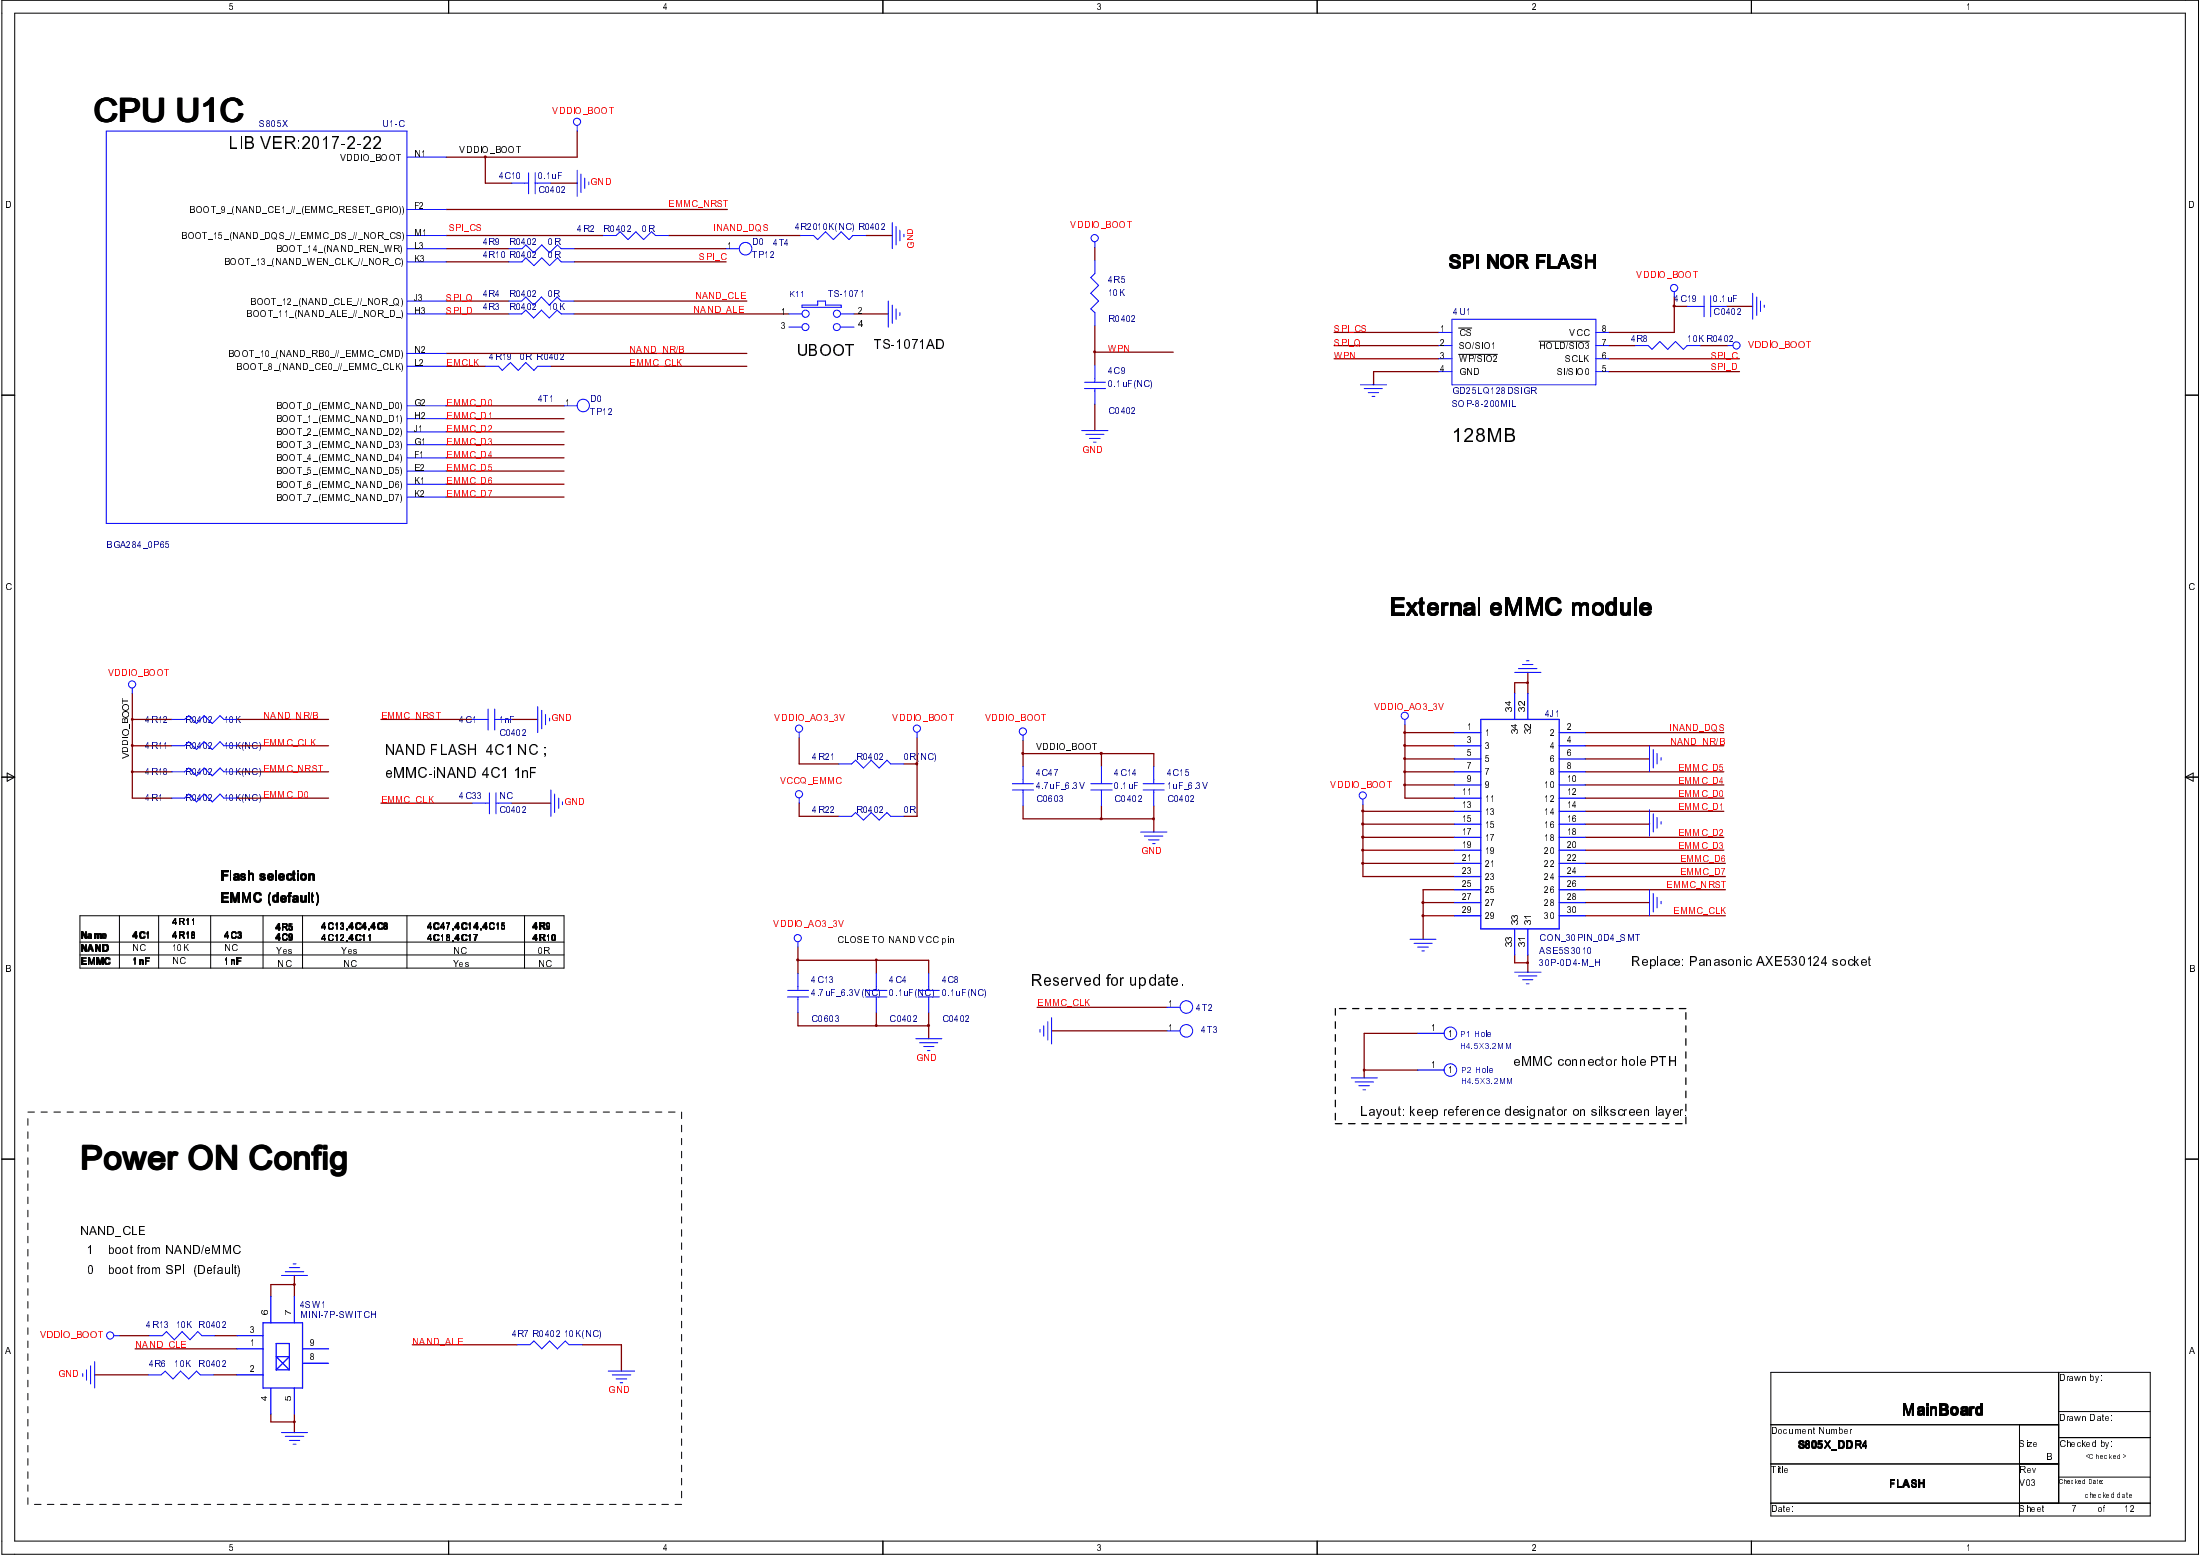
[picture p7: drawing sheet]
<svg xmlns="http://www.w3.org/2000/svg" width="297mm" height="210mm" viewBox="0 0 297 210" stroke-linecap="round" stroke-linejoin="round" font-family="sans-serif">
<g fill="none" stroke="#800000" stroke-width=".17">
<path d="M77.9 17.7v3.5h-17.7M60.2 33.6h8.5M60.2 35.3h8.5M60.2 28.3h38M60.2 31.8h21.2M65.5 21.2v3.5h3.6M74.4 24.7h3.5M77.6 33.6h20.4M77.6 35.3h20.4M90.3 31.8h17.8M116.9 31.8h3.6M147.8 33.4v1.7"/>
<path d="M60.2 56.5h16M60.2 58.3h16M60.2 49.4h5.3M60.2 47.7h40.6M60.2 54.8h16M60.2 40.6h8.5M60.2 42.4h8.5M74.4 49.4h26.4M77.5 40.6h23.3M77.5 42.4h29M115.3 42.4h4.6M147.8 44v5.3"/>
<path d="M147.8 54.6v3.5M147.8 47.5h10.6M180.1 48.4h14.2M180.1 44.9h14.2M180.1 46.7h14.2M194.3 50.2h-8.8v1.7M217.2 48.4h17.7M217.2 50.2h17.7M217.2 46.7h3.6M226.1 40.1v4.8h-8.9M226.1 41.4h1.7M229.6 46.7h3.7"/>
<path d="M233.1 41.4h3.5M60.2 60h16M60.2 67.1h16M60.2 63.6h16M60.2 65.4h16M60.2 61.8h16M17.9 93.6v14.1h5.3M17.9 97.1h5.3M32 97.1h12.4M51.4 97.1h12.4M69.1 97.1h3.5M107.9 99.6v3.5h5.3"/>
<path d="M123.8 99.6v10.6h-1.8M138.1 99.9v3.6M189.7 97.8v9.9h6.7M189.7 98.9h6.7M206.3 92.2h-1.8v1.4M206.3 90.8v2.8M214 98.9h18.7M17.9 100.7h5.3M17.9 104.2h5.3M32 100.7h12.4M32 107.7h12.4M32 104.2h12.4"/>
<path d="M51.4 108.4h12.4M69.1 108.4h5.3M107.9 108.4v1.8h5.3M122 103.1h1.8M138.1 101.7h17.7v1.8M138.1 108.8v1.7h17.7M148.7 101.7v1.8M148.7 108.8v1.7M155.8 108.8v3.5M184 109.5h12.4M184 108.6v9.7h12.4M184 111.3h12.4"/>
<path d="M184 113h12.4M184 114.8h12.4M184 116.5h12.4M189.7 100.7h6.7M189.7 104.2h6.7M189.7 102.4h6.7M189.7 106h6.7M214 100.7h18.7M214 107.7h18.7M214 104.2h18.7M214 102.4h8.7M214 106h18.7"/>
<path d="M214 109.5h18.7M214 113h18.7M214 114.8h18.7M214 116.5h19M214 118.3h19M222.7 111.1v.2h-8.7M107.7 129.6h17.7v1.8M107.7 127.8v3.6M107.7 136.7v1.8h17.7M118.3 129.6v1.8M118.3 136.7v1.8M125.4 136.7v3.5"/>
<path d="M140 136h17.6M142 139.1h15.6M191.4 139.5h-7.2v6M192.1 121.8h4.3M192.1 123.6h4.3M196.4 120.1h-4.3v6.7M204.5 128.9v1.1h1.8M206.3 128.9v2.3M214 120.1h19M214 121.8h8.7M214 123.6h19M184.2 144.4h.1"/>
<path d="M184.2 144.4h7.2M39.7 172.2v2.8M39.7 173.4h-3.1v1.6M12.8 185.6h7.2M16.1 180.3h4M18.2 182.1h13.8M28.8 185.6h3.2M29 180.3h3M36.6 190.9v1h3.1M39.7 190.9v2.5M55.7 181.5h14.1M78.6 181.5h5.3v3.6"/>
</g>
<path d="M147.7 47.4h.2v.2h-.2z" fill-rule="evenodd" fill="#800000"/>
<path d="M147.7 47.4h.2v.2h-.2z" fill="none" stroke="#800000" stroke-width=".14"/>
<path d="M118.2 129.5h.2v.2h-.2z" fill-rule="evenodd" fill="#800000"/>
<path d="M118.2 129.5h.2v.2h-.2z" fill="none" stroke="#800000" stroke-width=".14"/>
<path d="M107.6 129.5h.2l.1 .1-.2 .1h-.1z" fill-rule="evenodd" fill="#800000"/>
<path d="M107.6 129.5h.2l.1 .1-.2 .1h-.1z" fill="none" stroke="#800000" stroke-width=".14"/>
<path d="M17.8 104.1h.1v.2h-.1z" fill-rule="evenodd" fill="#800000"/>
<path d="M17.8 104.1h.1v.2h-.1z" fill="none" stroke="#800000" stroke-width=".14"/>
<path d="M17.8 100.5h.1v.2h-.1z" fill-rule="evenodd" fill="#800000"/>
<path d="M17.8 100.5h.1v.2h-.1z" fill="none" stroke="#800000" stroke-width=".14"/>
<path d="M17.8 97h.1v.2h-.1z" fill-rule="evenodd" fill="#800000"/>
<path d="M17.8 97h.1v.2h-.1z" fill="none" stroke="#800000" stroke-width=".14"/>
<path d="M65.4 21.1h.2l.1 .1-.2 .1h-.1z" fill-rule="evenodd" fill="#800000"/>
<path d="M65.4 21.1h.2l.1 .1-.2 .1h-.1z" fill="none" stroke="#800000" stroke-width=".14"/>
<path d="M138 101.6h.2v.1l-.1 .2-.1-.1z" fill-rule="evenodd" fill="#800000"/>
<path d="M138 101.6h.2v.1l-.1 .2-.1-.1z" fill="none" stroke="#800000" stroke-width=".14"/>
<path d="M148.6 101.6h.2v.2h-.2z" fill-rule="evenodd" fill="#800000"/>
<path d="M148.6 101.6h.2v.2h-.2z" fill="none" stroke="#800000" stroke-width=".14"/>
<path d="M123.7 103h.2v.1l-.1 .2-.1-.1z" fill-rule="evenodd" fill="#800000"/>
<path d="M123.7 103h.2v.1l-.1 .2-.1-.1z" fill="none" stroke="#800000" stroke-width=".14"/>
<path d="M125.3 138.3h.2v.1l-.2 .2v-.1z" fill-rule="evenodd" fill="#800000"/>
<path d="M125.3 138.3h.2v.1l-.2 .2v-.1z" fill="none" stroke="#800000" stroke-width=".14"/>
<path d="M118.2 138.3h.2v.2h-.2z" fill-rule="evenodd" fill="#800000"/>
<path d="M118.2 138.3h.2v.2h-.2z" fill="none" stroke="#800000" stroke-width=".14"/>
<path d="M155.6 110.4h.2v.2h-.2z" fill-rule="evenodd" fill="#800000"/>
<path d="M155.6 110.4h.2v.2h-.2z" fill="none" stroke="#800000" stroke-width=".14"/>
<path d="M148.6 110.4h.2v.1l-.1 .2-.1-.1z" fill-rule="evenodd" fill="#800000"/>
<path d="M148.6 110.4h.2v.1l-.1 .2-.1-.1z" fill="none" stroke="#800000" stroke-width=".14"/>
<path d="M189.6 98.8h.1v.2h-.1z" fill-rule="evenodd" fill="#800000"/>
<path d="M189.6 98.8h.1v.2h-.1z" fill="none" stroke="#800000" stroke-width=".14"/>
<path d="M189.6 100.5h.1v.2h-.1z" fill-rule="evenodd" fill="#800000"/>
<path d="M189.6 100.5h.1v.2h-.1z" fill="none" stroke="#800000" stroke-width=".14"/>
<path d="M189.6 102.3h.1v.2h-.1z" fill-rule="evenodd" fill="#800000"/>
<path d="M189.6 102.3h.1v.2h-.1z" fill="none" stroke="#800000" stroke-width=".14"/>
<path d="M189.6 104.1h.1v.2h-.1z" fill-rule="evenodd" fill="#800000"/>
<path d="M189.6 104.1h.1v.2h-.1z" fill="none" stroke="#800000" stroke-width=".14"/>
<path d="M189.6 105.9h.1v.1h-.1z" fill-rule="evenodd" fill="#800000"/>
<path d="M189.6 105.9h.1v.1h-.1z" fill="none" stroke="#800000" stroke-width=".14"/>
<path d="M183.9 109.4h.2v.1l-.1 .1h-.1z" fill-rule="evenodd" fill="#800000"/>
<path d="M183.9 109.4h.2v.1l-.1 .1h-.1z" fill="none" stroke="#800000" stroke-width=".14"/>
<path d="M183.9 111.1h.2v.2h-.2z" fill-rule="evenodd" fill="#800000"/>
<path d="M183.9 111.1h.2v.2h-.2z" fill="none" stroke="#800000" stroke-width=".14"/>
<path d="M183.9 112.9h.2v.2h-.2z" fill-rule="evenodd" fill="#800000"/>
<path d="M183.9 112.9h.2v.2h-.2z" fill="none" stroke="#800000" stroke-width=".14"/>
<path d="M183.9 114.7h.2v.1l-.1 .1-.1-.1z" fill-rule="evenodd" fill="#800000"/>
<path d="M183.9 114.7h.2v.1l-.1 .1-.1-.1z" fill="none" stroke="#800000" stroke-width=".14"/>
<path d="M183.9 116.4h.2v.1l-.1 .2-.1-.1z" fill-rule="evenodd" fill="#800000"/>
<path d="M183.9 116.4h.2v.1l-.1 .2-.1-.1z" fill="none" stroke="#800000" stroke-width=".14"/>
<path d="M192 121.7h.2l.1 .1-.2 .2-.1-.1z" fill-rule="evenodd" fill="#800000"/>
<path d="M192 121.7h.2l.1 .1-.2 .2-.1-.1z" fill="none" stroke="#800000" stroke-width=".14"/>
<path d="M192 123.5h.2l.1 .1-.2 .1h-.1z" fill-rule="evenodd" fill="#800000"/>
<path d="M192 123.5h.2l.1 .1-.2 .1h-.1z" fill="none" stroke="#800000" stroke-width=".14"/>
<path d="M206.1 92.1h.2v.1h-.2z" fill-rule="evenodd" fill="#800000"/>
<path d="M206.1 92.1h.2v.1h-.2z" fill="none" stroke="#800000" stroke-width=".14"/>
<path d="M206.1 129.9h.2v.1h-.2z" fill-rule="evenodd" fill="#800000"/>
<path d="M206.1 129.9h.2v.1h-.2z" fill="none" stroke="#800000" stroke-width=".14"/>
<path d="M225.9 41.2h.2l.1 .1-.2 .1h-.1z" fill-rule="evenodd" fill="#800000"/>
<path d="M225.9 41.2h.2l.1 .1-.2 .1h-.1z" fill="none" stroke="#800000" stroke-width=".14"/>
<path d="M184.1 144.3h.2v.2h-.2z" fill-rule="evenodd" fill="#800000"/>
<path d="M184.1 144.3h.2v.2h-.2z" fill="none" stroke="#800000" stroke-width=".14"/>
<path d="M39.7 173.3h.1v.2h-.1z" fill-rule="evenodd" fill="#800000"/>
<path d="M39.7 173.3h.1v.2h-.1z" fill="none" stroke="#800000" stroke-width=".14"/>
<path d="M39.7 191.8h.1v.2h-.1z" fill-rule="evenodd" fill="#800000"/>
<path d="M39.7 191.8h.1v.2h-.1z" fill="none" stroke="#800000" stroke-width=".14"/>
<g fill="none" stroke="#00f" stroke-width=".14">
<path d="M14.3 17.7h40.6v53h-40.6zM77.9 17v.7M54.9 35.3h5.3M54.9 33.6h5.3M54.9 31.8h5.3M54.9 28.3h5.3M54.9 21.2h5.3M68.7 35.3h1.8l.5-.5 1.1 1.1 1-1.1 1.1 1.1 1.1-1.1 .5 .5h1.8M68.7 33.6h1.8l.5-.5 1.1 1 1-1 1.1 1 1.1-1 .5 .5h1.8M69.1 24.7h2.3M71.4 23.3v2.9M72.3 24.7h2.1"/>
<path d="M72.3 23.3v2.9M77.9 23v3.5M78.4 23.5v2.5M78.9 24v1.4M79.5 24.6v.3M81.4 31.8h1.8l.5-.5 1.1 1 1-1 1.1 1 1.1-1 .5 .5h1.8M98 33.6h1.8M108.1 31.8h1.8l.5 .5 1.1-1 1 1 1.1-1 1 1 .5-.5h1.8M120.5 30.1v3.5M121 30.6v2.5M121.5 31.1v1.4M122 31.6v.4"/>
<path d="M147.8 32.7v.7M147.8 35.1v1.8l-.5 .6 1 1-1 1.1 1 1-1 1.1 .5 .5v1.8M226.1 39.4v.7M230.1 39.9v2.9M231 39.9v2.9M236.6 39.6v3.5M54.9 54.8h5.3M54.9 49.4h5.3M54.9 56.5h5.3M54.9 47.7h5.3M54.9 42.4h5.3M54.9 40.6h5.3"/>
<path d="M54.9 58.3h5.3M65.5 49.4h1.8l.5 .6 1.1-1.1 1.1 1.1 1-1.1 1.1 1.1 .5-.6h1.8M68.7 42.4h1.7l.6-.5 1 1 1.1-1 1.1 1 1-1 .6 .5h1.7M68.7 40.6h1.7l.6-.5 1 1.1 1.1-1.1 1.1 1.1 1-1.1 .6 .5h1.7M76.2 54.8h1.7M106.5 42.4h1.8M106.5 44.2h1.8M108.3 41.2h2.1v-.6h1.1v.6h2.1v.3h-5.3zM113.6 42.4h1.7M113.6 44.2h1.7M119.9 40.6v3.6M120.5 41.2v2.4"/>
<path d="M121 41.7v1.4M121.5 42.2v.4M146 58.1h3.6M146.4 51.6h2.9M146.4 52.5h2.9M146.6 58.6h2.5M147.1 59.2h1.4M147.7 59.7h.3M147.8 49.3v2.3M147.8 52.5v2.1M183.7 51.9h3.5M184.2 52.5h2.4"/>
<path d="M184.7 53h1.4M185.2 53.5h.4M194.3 44.9h1.7M194.3 46.7h1.7M194.3 48.4h1.7M194.3 50.2h1.7M196 43.1h19.5v8.8h-19.5zM215.5 44.9h1.7M215.5 46.7h1.7M215.5 48.4h1.7M215.5 50.2h1.7M220.8 46.7h1.7l.6 .5 1-1.1 1.1 1.1 1-1.1 1.1 1.1 .5-.5h1.8"/>
<path d="M227.8 41.4h2.3M231 41.4h2.1M233.3 46.7h.7M237.2 40.1v2.5M237.7 40.6v1.4M238.2 41.2v.3M54.9 60h5.3M54.9 61.8h5.3M54.9 63.6h5.3M54.9 65.4h5.3M54.9 67.1h5.3M17.9 92.9v.7"/>
<path d="M23.2 97.1h1.7l.6-.5 1 1.1 1.1-1.1 1.1 1.1 1-1.1 .5 .5h1.8M63.8 97.1h2.1M65.9 95.7v2.9M66.8 97.1h2.3M66.8 95.7v2.9M72.6 95.4v3.5M73.1 95.9v2.5M73.7 96.4v1.4M74.2 96.9v.4M107.9 98.9v.7M123.8 98.9v.7M138.1 99.3v.6"/>
<path d="M189.7 97.1v.7M204.5 90.8h3.6M205 90.3h2.5M205.6 89.7h1.4M206.1 89.2h.4M23.2 107.7h1.7l.6-.5 1 1 1.1-1 1.1 1 1-1 .5 .5h1.8M23.2 104.2h1.7l.6-.5 1 1 1.1-1 1.1 1 1-1 .5 .5h1.8M23.2 100.7h1.7l.6-.6 1 1.1 1.1-1.1 1.1 1.1 1-1.1 .5 .6h1.8M63.8 108.4h2.3M66.1 107v2.9M67 108.4h2.1M67 107v2.9"/>
<path d="M74.4 106.6v3.6M74.9 107.2v2.5M75.4 107.7v1.4M75.9 108.2v.4M107.9 107.7v.7M113.2 110.2h1.8l.5-.5 1.1 1 1-1 1.1 1 1.1-1 .5 .5h1.7M113.2 103.1h1.8l.5-.5 1.1 1.1 1-1.1 1.1 1.1 1.1-1.1 .5 .5h1.7M136.7 105.8h2.8M136.7 106.6h2.8M138.1 103.5v2.3M138.1 106.6v2.2M147.3 105.8h2.9"/>
<path d="M147.3 106.6h2.9M148.7 103.5v2.3M148.7 106.6v2.2M154 112.3h3.6M154.3 105.8h2.9M154.3 106.6h2.9M154.5 112.9h2.5M155.1 113.4h1.4M155.6 113.9h.4M155.8 103.5v2.3M155.8 106.6v2.2M184 107.9v.7"/>
<path d="M222.7 100.7v3.5M222.7 109.3v3.6M223.2 101.2v2.5M223.2 109.9v2.4M223.7 101.7v1.4M223.7 110.4v1.4M224.3 102.3v.3M224.3 110.9v.4M106.3 133.7h2.9M106.3 134.6h2.9M107.7 127.2v.6M107.7 131.4v2.3"/>
<path d="M107.7 134.6v2.1M116.9 133.7h2.9M116.9 134.6h2.9M118.3 131.4v2.3M118.3 134.6v2.1M124 133.7h2.8M124 134.6h2.8M125.4 131.4v2.3M125.4 134.6v2.1M140.4 139v.3M140.9 138.5v1.4M141.5 137.9v2.5"/>
<path d="M142 137.4v3.5M157.6 136h1.7M157.6 139.1h1.7M190.4 126.8h3.5M190.9 127.3h2.5M191.4 127.8h1.5M192 128.4h.3M204.5 131.2h3.6M205 131.7h2.5M205.6 132.2h1.4M206.1 132.8h.4M222.7 120.1v3.5"/>
<path d="M223.2 120.6v2.5M223.7 121.1v1.5M224.3 121.7v.3M123.7 140.2h3.5M124.2 140.8h2.4M124.7 141.3h1.4M125.2 141.8h.4M182.5 145.5h3.5M183 146h2.5M183.5 146.6h1.4M184 147.1h.4M38 172.2h3.5"/>
<path d="M38.5 171.7h2.5M39.1 171.1h1.4M39.6 170.6h.4M11.2 185.4v.4M11.7 184.9v1.4M12.2 184.4v2.4M12.8 183.8v3.6M15.4 180.3h.7M20 185.6h1.8l.5-.5 1.1 1 1-1 1.1 1 1-1 .5 .5h1.8M20.1 180.3h1.8l.6-.6 1 1.1 1.1-1.1 1.1 1.1 1-1.1 .6 .6h1.7M38 193.4h3.5M38.5 193.9h2.5"/>
<path d="M39.1 194.4h1.4M39.6 194.9h.4M69.8 181.5h1.7l.6-.5 1 1.1 1.1-1.1 1.1 1.1 1-1.1 .5 .5h1.8M82.1 185.1h3.6M82.7 185.6h2.5M83.2 186.1h1.4M83.7 186.6h.4"/>
<circle cx="77.9" cy="16.4" r=".49"/>
<circle cx="100.7" cy="33.6" r=".85"/>
<circle cx="147.8" cy="32.1" r=".49"/>
<circle cx="226" cy="38.9" r=".49"/>
<circle cx="78.7" cy="54.7" r=".84"/>
<circle cx="108.7" cy="44.1" r=".47"/>
<circle cx="108.8" cy="42.3" r=".49"/>
<circle cx="113" cy="44.1" r=".47"/>
<circle cx="113" cy="42.3" r=".49"/>
<circle cx="234.5" cy="46.6" r=".49"/>
<circle cx="17.8" cy="92.4" r=".49"/>
<circle cx="107.9" cy="98.4" r=".49"/>
<circle cx="123.8" cy="98.4" r=".49"/>
<circle cx="138.1" cy="98.7" r=".49"/>
<circle cx="189.7" cy="96.6" r=".49"/>
<circle cx="107.9" cy="107.2" r=".49"/>
<circle cx="184" cy="107.4" r=".49"/>
<circle cx="107.7" cy="126.6" r=".49"/>
<circle cx="160.2" cy="135.9" r=".85"/>
<circle cx="160.2" cy="139.2" r=".85"/>
<circle cx="195.8" cy="139.5" r=".85"/>
<circle cx="195.8" cy="144.4" r=".85"/>
<circle cx="14.9" cy="180.3" r=".49"/>
</g>
<g fill="none" stroke="#00f" stroke-width=".17">
<path d="M196.4 98.9h3.5M199.9 97.1h10.6v28.3h-10.6zM204.5 93.6v3.5M206.3 93.6v3.5M210.5 98.9h3.5M196.4 100.7h3.5M196.4 102.4h3.5M196.4 104.2h3.5M196.4 106h3.5M196.4 107.7h3.5M196.4 109.5h3.5M196.4 111.3h3.5"/>
<path d="M196.4 113h3.5M196.4 114.8h3.5M196.4 116.5h3.5M196.4 118.3h3.5M210.5 100.7h3.5M210.5 102.4h3.5M210.5 104.2h3.5M210.5 106h3.5M210.5 107.7h3.5M210.5 109.5h3.5M210.5 111.3h3.5M210.5 113h3.5"/>
<path d="M210.5 114.8h3.5M210.5 116.5h3.5M210.5 118.3h3.5M191.4 139.5h3.6M196.4 120.1h3.5M196.4 121.8h3.5M196.4 123.6h3.5M204.5 125.4v3.5M206.3 125.4v3.5M210.5 120.1h3.5M210.5 121.8h3.5M210.5 123.6h3.5"/>
<path d="M191.4 144.4h3.6M35.5 178.6h5.3v8.8h-5.3zM36.6 175v3.6M39.7 175v3.6M32 182.1h3.5M32 185.6h3.5M32 180.3h3.5M36.6 187.4v3.5M37.3 184.9v-3.5h1.8v3.5M37.3 184.9h1.8M37.3 184.9l1.8-1.8h-1.8l1.8 1.8M39.7 187.4v3.5"/>
<path d="M40.8 182.1h3.6M40.8 184h3.6"/>
</g>
<g fill="none" stroke="#000" stroke-width=".14">
<path d="M.3 0h296.5v209.8h-296.5zM2 1.8h293.1v206.2h-293.1zM60.6 0v1.8M119.2 0v1.8M177.8 0v1.8M236.5 0v1.8M.3 53.3h1.7M196.9 44.3h1.8M196.9 47.8h5.3M207.8 46.1h6.8M295.1 53.3h1.7M.3 104.9h1.7"/>
<path d="M1 104.4l1 .5-1 .6zM295.1 104.9h1.7M295.1 104.9l1-.5v1.1zM10.8 123.6h65.4v7.1h-65.4zM10.8 128.9h65.4M10.8 127.2h65.4M16.1 123.6v7.1M21.4 123.6v7.1M28.4 123.6v7.1M35.5 123.6v7.1M40.8 123.6v7.1M54.9 123.6v7.1"/>
<path d="M70.8 123.6v7.1M.3 156.5h1.7M3.8 151v.9M3.8 152.8v.9M3.8 154.5v.9M3.8 156.3v.9M3.8 158v.9M3.8 159.8v.9M3.8 150.1h.9M5.5 150.1h.9M7.3 150.1h.9M9.1 150.1h.8"/>
<path d="M10.8 150.1h.9M12.6 150.1h.9M14.3 150.1h.9M16.1 150.1h.9M17.9 150.1h.9M19.6 150.1h.9M21.4 150.1h.9M23.2 150.1h.8M24.9 150.1h.9M26.7 150.1h.9M28.4 150.1h.9M30.2 150.1h.9"/>
<path d="M32 150.1h.9M33.8 150.1h.8M35.5 150.1h.9M37.3 150.1h.9M39.1 150.1h.9M40.8 150.1h.9M42.6 150.1h.9M44.4 150.1h.9M46.1 150.1h.9M47.9 150.1h.9M49.7 150.1h.8M51.4 150.1h.9"/>
<path d="M53.2 150.1h.9M54.9 150.1h.9M56.7 150.1h.9M58.5 150.1h.9M60.2 150.1h.9M62 150.1h.9M63.8 150.1h.8M65.5 150.1h.9M67.3 150.1h.9M69.1 150.1h.9M70.8 150.1h.9M72.6 150.1h.9"/>
<path d="M74.4 150.1h.9M76.2 150.1h.8M77.9 150.1h.9M79.7 150.1h.9M81.4 150.1h.9M83.2 150.1h.9M85 150.1h.8M86.7 150.1h.9M88.5 150.1h.9M90.3 150.1h.8M92 150.1v.9M92 151.9v.9"/>
<path d="M92 153.7v.8M92 155.4v.9M92 157.2v.8M92 158.9v.9M295.1 156.5h1.7M3.8 161.6v.9M3.8 163.4v.9M3.8 165.1v.9M3.8 166.9v.9M3.8 168.7v.8M3.8 170.4v.9M3.8 172.2v.9"/>
<path d="M3.8 173.9v.9M3.8 175.7v.9M3.8 177.5v.9M3.8 179.2v.9M92 160.7v.9M92 162.5v.9M92 164.3v.8M92 166v.9M92 167.8v.9M92 169.5v.9M92 171.3v.9M92 173.1v.8"/>
<path d="M92 174.8v.9M92 176.6v.9M92 178.4v.8M3.8 181v.9M3.8 182.8v.8M3.8 184.5v.9M3.8 186.3v.9M3.8 188.1v.9M3.8 189.9v.8M3.8 191.6v.9M3.8 193.4v.8M3.8 195.1v.9"/>
<path d="M3.8 196.9v.9M3.8 198.7v.9M92 180.1v.9M92 181.9v.9M92 183.6v.9M92 185.4v.9M92 187.2v.9M92 189v.9M92 190.7v.9M92 192.5v.9M92 194.2v.9M92 196v.9"/>
<path d="M92 197.8v.9M92 199.6v.8M239.1 185.3h51.2v19.3h-51.2zM239.1 197.6h38.9M239.1 192.3h38.9M272.7 192.3v12.3M278 185.3v17.6M278 194.1h12.3M278 190.5h12.3M278 199.4h12.3M3.8 200.4v.9M3.8 202.2v.9"/>
<path d="M4.7 203.1h.8M6.4 203.1h.9M8.2 203.1h.9M9.9 203.1h.9M11.7 203.1h.9M13.5 203.1h.8M15.2 203.1h.9M17 203.1h.9M18.8 203.1h.8M20.5 203.1h.9M22.3 203.1h.9M24 203.1h.9"/>
<path d="M25.8 203.1h.9M27.6 203.1h.8M29.3 203.1h.9M31.1 203.1h.9M32.9 203.1h.9M34.6 203.1h.9M36.4 203.1h.9M38.2 203.1h.9M40 203.1h.8M41.7 203.1h.9M43.5 203.1h.9M45.3 203.1h.8"/>
<path d="M47 203.1h.9M48.8 203.1h.9M50.5 203.1h.9M52.3 203.1h.9M54.1 203.1h.8M55.8 203.1h.9M57.6 203.1h.9M59.4 203.1h.8M60.6 208v1.8M61.1 203.1h.9M62.9 203.1h.9M64.6 203.1h.9"/>
<path d="M66.4 203.1h.9M68.2 203.1h.9M70 203.1h.8M71.7 203.1h.9M73.5 203.1h.9M75.3 203.1h.9M77 203.1h.9M78.8 203.1h.9M80.6 203.1h.8M82.3 203.1h.9M84.1 203.1h.9M85.8 203.1h.9"/>
<path d="M87.6 203.1h.9M89.4 203.1h.9M91.1 203.1h.9M92 201.3v.9M119.2 208v1.8M177.8 208v1.8M236.5 208v1.8M239.1 202.9h51.2"/>
</g>
<g fill="none" stroke="#000" stroke-width=".17">
<path d="M180.3 136.1v.9M180.3 137.9v.9M180.3 139.7v.8M180.8 136.1h.9M182.6 136.1h.9M184.4 136.1h.8M186.1 136.1h.9M187.9 136.1h.9M189.7 136.1h.8M191.4 136.1h.9M193.2 136.1h.9M195 136.1h.9"/>
<path d="M196.8 136.1h.8M198.5 136.1h.9M200.3 136.1h.8M202 136.1h.9M203.8 136.1h.9M205.6 136.1h.9M207.3 136.1h.9M209.1 136.1h.9M210.9 136.1h.8M212.6 136.1h.9M214.4 136.1h.9M216.2 136.1h.8"/>
<path d="M217.9 136.1h.9M219.7 136.1h.9M221.4 136.1h.9M223.2 136.1h.9M225 136.1h.9M226.7 136.1h.9M227.6 136.7v.9M227.6 138.5v.8M180.3 141.4v.9M180.3 143.2v.9M180.3 145v.9M180.3 146.7v.9"/>
<path d="M180.3 148.5v.9M180.3 150.3v.9M180.3 151.7h.9M182.1 151.7h.9M183.9 151.7h.8M185.6 151.7h.9M187.4 151.7h.9M189.1 151.7h.9M190.9 151.7h.9M192.7 151.7h.9M194.4 151.7h.9M196.2 151.7h.9"/>
<path d="M197.9 151.7h.9M199.7 151.7h.9M201.5 151.7h.9M203.3 151.7h.9M205 151.7h.9M206.8 151.7h.9M208.6 151.7h.9M210.4 151.7h.8M212.1 151.7h.9M213.9 151.7h.9M215.6 151.7h.9M217.4 151.7h.9"/>
<path d="M219.2 151.7h.8M220.9 151.7h.9M222.7 151.7h.9M224.4 151.7h.9M226.2 151.7h.9M227.6 140.2v.9M227.6 142v.8M227.6 143.7v.9M227.6 145.5v.9M227.6 147.3v.9M227.6 149.1v.8M227.6 150.8v.9"/>
</g>
<g font-size="4.5">
<text x="12.7" y="16.4">CPU U1C</text>
<text x="10.9" y="157.9">Power ON Config</text>
</g>
<text font-size="3.3" x="187.6" y="83">External eMMC module</text>
<text font-size="2.7" x="196" y="59.7">128MB</text>
<text font-size="2.5" x="195.6" y="36.2">SPI NOR FLASH</text>
<text font-size="2.4" x="30.9" y="20.2">LIB VER:2017-2-22</text>
<g font-size="2.2">
<text x="107.6" y="48">UBOOT</text>
<text x="139.2" y="133.1">Reserved for update.</text>
<text x="256.8" y="191.1">MainBoard</text>
</g>
<g font-size="2">
<text x="51.9" y="101.9">NAND FLASH 4C1 NC；</text>
<text x="51.9" y="105.1">eMMC-iNAND 4C1 1nF</text>
</g>
<g font-size="1.8">
<text x="118" y="47.2">TS-1071AD</text>
<text x="29.8" y="118.8">Flash selection</text>
<text x="29.8" y="121.8">EMMC (default)</text>
<text x="220.2" y="130.3">Replace: Panasonic AXE530124 socket</text>
<text x="204.3" y="143.9">eMMC connector hole PTH</text>
<text x="183.7" y="150.6">Layout: keep reference designator on silkscreen layer.</text>
</g>
<g font-size="1.7">
<text x="10.8" y="166.7">NAND_CLE</text>
<text x="11.7" y="169.3">1</text>
<text x="11.7" y="172">0</text>
<text x="14.6" y="169.3">boot from NAND/eMMC</text>
<text x="14.6" y="172">boot from SPI (Default)</text>
</g>
<g font-size="1.5">
<text x="242.7" y="195.5">S805X_DDR4</text>
<text x="255" y="200.9">FLASH</text>
</g>
<g font-size="1.3">
<text x="30.9" y="1.4">5</text>
<text x="89.5" y="1.4">4</text>
<text x="148.2" y="1.4">3</text>
<text x="206.8" y="1.4">2</text>
<text x="265.4" y="1.4">1</text>
<text x="45.8" y="21.7">VDDIO_BOOT</text>
<text x="55.8" y="21.2">N1</text>
<text x="62" y="20.7">VDDIO_BOOT</text>
<text x=".7" y="28">D</text>
<text x="25.6" y="28.7">BOOT_9_(NAND_CE1_//_(EMMC_RESET_GPIO))</text>
<text x="55.8" y="28.3">F2</text>
<text x="295.5" y="28">D</text>
<text x="24.5" y="32.3">BOOT_15_(NAND_DQS_//_EMMC_DS_//_NOR_CS)</text>
<text x="30.2" y="35.8">BOOT_13_(NAND_WEN_CLK_//_NOR_C)</text>
<text x="37.2" y="34">BOOT_14_(NAND_REN_WR)</text>
<text x="55.8" y="35.3">K3</text>
<text x="55.8" y="33.6">L3</text>
<text x="55.8" y="31.8">M1</text>
<text x="98.2" y="33.6">1</text>
<text x="33.8" y="41.1">BOOT_12_(NAND_CLE_//_NOR_Q)</text>
<text x="55.8" y="40.6">J3</text>
<text x="33.3" y="42.8">BOOT_11_(NAND_ALE_//_NOR_D_)</text>
<text x="55.8" y="47.7">N2</text>
<text x="55.8" y="42.4">H3</text>
<text x="105.4" y="42.6">1</text>
<text x="105.4" y="44.4">3</text>
<text x="115.9" y="42.4">2</text>
<text x="115.9" y="44.2">4</text>
<text x="194.4" y="44.9">1</text>
<text x="194.4" y="46.7">2</text>
<text x="196.9" y="45.3">CS</text>
<text x="196.9" y="47.1">SO/SIO1</text>
<text x="207.8" y="47.1">HOLD/SIO3</text>
<text x="211.9" y="45.3">VCC</text>
<text x="216.3" y="44.9">8</text>
<text x="216.3" y="46.7">7</text>
<text x="30.8" y="48.2">BOOT_10_(NAND_RB0_//_EMMC_CMD)</text>
<text x="31.9" y="49.9">BOOT_8_(NAND_CE0_//_EMMC_CLK)</text>
<text x="55.8" y="49.4">L2</text>
<text x="194.4" y="48.4">3</text>
<text x="194.4" y="50.2">4</text>
<text x="196.9" y="48.9">WP/SIO2</text>
<text x="196.9" y="50.6">GND</text>
<text x="210.2" y="50.6">SI/SIO0</text>
<text x="211.2" y="48.9">SCLK</text>
<text x="216.3" y="48.4">6</text>
<text x="216.3" y="50.2">5</text>
<text x="37.2" y="55.2">BOOT_0_(EMMC_NAND_D0)</text>
<text x="37.2" y="57">BOOT_1_(EMMC_NAND_D1)</text>
<text x="37.2" y="58.8">BOOT_2_(EMMC_NAND_D2)</text>
<text x="55.8" y="54.8">G2</text>
<text x="55.8" y="56.5">H2</text>
<text x="55.8" y="58.3">J1</text>
<text x="76.3" y="54.8">1</text>
<text x="37.2" y="60.5">BOOT_3_(EMMC_NAND_D3)</text>
<text x="37.2" y="62.3">BOOT_4_(EMMC_NAND_D4)</text>
<text x="37.2" y="64.1">BOOT_5_(EMMC_NAND_D5)</text>
<text x="37.2" y="65.8">BOOT_6_(EMMC_NAND_D6)</text>
<text x="55.8" y="60">G1</text>
<text x="55.8" y="61.8">F1</text>
<text x="55.8" y="63.6">E2</text>
<text x="55.8" y="65.4">K1</text>
<text x="37.2" y="67.6">BOOT_7_(EMMC_NAND_D7)</text>
<text x="55.8" y="67.1">K2</text>
<text x=".7" y="79.6">C</text>
<text x="295.5" y="79.6">C</text>
<text x="17.4" y="96">O</text>
<text x="17.4" y="95">T</text>
<text x="204.2" y="95.3">42</text>
<text x="17.4" y="101.6">D</text>
<text x="17.4" y="100.7">D</text>
<text x="17.4" y="99.7">I</text>
<text x="17.4" y="99.4">O</text>
<text x="17.4" y="98.4">_</text>
<text x="17.4" y="97.8">B 4R12</text>
<text x="17.4" y="96.9">O</text>
<text x="139.9" y="101.2">VDDIO_BOOT</text>
<text x="198.1" y="98.6">1</text>
<text x="198.1" y="100.3">3</text>
<text x="200.4" y="99.4">1</text>
<text x="200.4" y="101.1">3</text>
<text x="204.2" y="96.1">33</text>
<text x="205" y="99.1">33</text>
<text x="205" y="98.4">42</text>
<text x="209.3" y="99.4">2</text>
<text x="209.3" y="101.1">4</text>
<text x="211.6" y="98.6">2</text>
<text x="211.6" y="100.3">4</text>
<text x="17.4" y="102.4">V</text>
<text x="197.4" y="107.4">11</text>
<text x="198.1" y="102.1">5</text>
<text x="198.1" y="103.8">7</text>
<text x="198.1" y="105.6">9</text>
<text x="200.4" y="102.9">5</text>
<text x="200.4" y="104.6">7</text>
<text x="200.4" y="106.4">9</text>
<text x="208.5" y="106.4">10</text>
<text x="209.3" y="102.9">6</text>
<text x="209.3" y="104.6">8</text>
<text x="211.6" y="102.1">6</text>
<text x="211.6" y="103.8">8</text>
<text x="211.6" y="105.6">10</text>
<text x="211.6" y="107.4">12</text>
<text x="197.4" y="109.1">13</text>
<text x="197.4" y="110.9">15</text>
<text x="197.4" y="112.7">17</text>
<text x="200.4" y="108.2">11</text>
<text x="200.4" y="110">13</text>
<text x="200.4" y="111.7">15</text>
<text x="200.4" y="113.5">17</text>
<text x="208.5" y="108.2">12</text>
<text x="208.5" y="110">14</text>
<text x="208.5" y="111.7">16</text>
<text x="208.5" y="113.5">18</text>
<text x="211.6" y="109.1">14</text>
<text x="211.6" y="110.9">16</text>
<text x="211.6" y="112.7">18</text>
<text x="197.4" y="114.4">19</text>
<text x="197.4" y="116.2">21</text>
<text x="197.4" y="117.9">23</text>
<text x="197.4" y="119.7">25</text>
<text x="200.4" y="115.2">19</text>
<text x="200.4" y="117">21</text>
<text x="200.4" y="118.8">23</text>
<text x="208.5" y="115.2">20</text>
<text x="208.5" y="117">22</text>
<text x="208.5" y="118.8">24</text>
<text x="211.6" y="114.4">20</text>
<text x="211.6" y="116.2">22</text>
<text x="211.6" y="117.9">24</text>
<text x="211.6" y="119.7">26</text>
<text x="23.2" y="124.9">4R11</text>
<text x="37.1" y="125.6">4R5</text>
<text x="43.4" y="125.4">4C13,4C4,4C8</text>
<text x="57.7" y="125.4">4C47,4C14,4C15</text>
<text x="71.9" y="125.5">4R9</text>
<text x="197.4" y="121.5">27</text>
<text x="197.4" y="123.3">29</text>
<text x="200.4" y="120.6">25</text>
<text x="200.4" y="122.3">27</text>
<text x="200.4" y="124.1">29</text>
<text x="205" y="124.8">33</text>
<text x="205" y="124.1">3130</text>
<text x="208.5" y="120.6">26</text>
<text x="208.5" y="122.3">28</text>
<text x="211.6" y="121.5">28</text>
<text x="211.6" y="123.3">30</text>
<text x=".7" y="131.1">B</text>
<text x="10.8" y="126.7">Name</text>
<text x="10.8" y="130.2">EMMC</text>
<text x="10.8" y="128.4">NAND</text>
<text x="17.9" y="126.7">4C1</text>
<text x="17.9" y="128.4">NC</text>
<text x="17.9" y="130.2">1nF</text>
<text x="23.2" y="130.1">NC</text>
<text x="23.2" y="126.7">4R18</text>
<text x="23.2" y="128.4">10K</text>
<text x="30.2" y="128.4">NC</text>
<text x="30.2" y="126.7">4C3</text>
<text x="30.2" y="130.2">1nF</text>
<text x="37.1" y="127">4C9</text>
<text x="37.3" y="128.7">Yes</text>
<text x="37.5" y="130.5">NC</text>
<text x="43.4" y="127">4C12,4C11</text>
<text x="46.1" y="128.7">Yes</text>
<text x="46.3" y="130.5">NC</text>
<text x="57.7" y="127">4C18,4C17</text>
<text x="61.1" y="128.7">NC</text>
<text x="61.1" y="130.5">Yes</text>
<text x="71.9" y="127">4R10</text>
<text x="72.6" y="128.7">0R</text>
<text x="72.6" y="130.5">NC</text>
<text x="113" y="127.3">CLOSE TO NAND VCC pin</text>
<text x="204.2" y="127.9">33</text>
<text x="204.2" y="127.2">31 CON_30PIN_0D4_SMT</text>
<text x="295.5" y="131.1">B</text>
<text x="157.7" y="136">1</text>
<text x="157.7" y="139.1">1</text>
<text x="193.2" y="139.1">1</text>
<text x="195.5" y="140">1</text>
<text x="193.2" y="144.1">1</text>
<text x="195.5" y="144.9">1</text>
<text x="33.8" y="180">3</text>
<text x="36.2" y="177.5">6</text>
<text x="39.4" y="177.5">7</text>
<text x=".7" y="182.7">A</text>
<text x="33.8" y="181.7">1</text>
<text x="33.8" y="185.3">2</text>
<text x="41.9" y="183.6">8</text>
<text x="41.9" y="181.7">9</text>
<text x="295.5" y="182.7">A</text>
<text x="36.2" y="189.1">4</text>
<text x="39.4" y="189.1">5</text>
<text x="278" y="191.8">Drawn Date:</text>
<text x="278" y="186.5">Drawn by:</text>
<text x="239.1" y="193.5">Document Number</text>
<text x="272.7" y="195.3">Size</text>
<text x="276.2" y="197.1">B</text>
<text x="278" y="195.3">Checked by:</text>
<text x="239.1" y="198.8">Title</text>
<text x="272.7" y="200.6">V03</text>
<text x="272.7" y="198.8">Rev</text>
<text x="30.9" y="209.4">5</text>
<text x="89.5" y="209.4">4</text>
<text x="148.2" y="209.4">3</text>
<text x="206.8" y="209.4">2</text>
<text x="239.1" y="204.1">Date:</text>
<text x="265.4" y="209.4">1</text>
<text x="272.7" y="204.1">Sheet</text>
<text x="279.7" y="204.1">7</text>
<text x="283.2" y="204.1">of</text>
<text x="286.8" y="204.1">12</text>
</g>
<g font-size="1.3" fill="#000080">
<text x="35" y="17.1">S805X</text>
<text x="51.6" y="17.1">U1-C</text>
<text x="67.3" y="24.2">4C10</text>
<text x="72.6" y="26">C0402</text>
<text x="72.6" y="24.2">0.1uF</text>
<text x="65.2" y="34.8">4R10 R0402</text>
<text x="65.2" y="33.1">4R9</text>
<text x="68.7" y="33.1">R0402</text>
<text x="74" y="34.8">0R</text>
<text x="74" y="33.1">0R</text>
<text x="77.9" y="31.3">4R2</text>
<text x="81.4" y="31.3">R0402</text>
<text x="86.7" y="31.3">0R</text>
<text x="101.6" y="34.8">TP12</text>
<text x="101.6" y="33.1">D0</text>
<text x="104.4" y="33.2">4T4</text>
<text x="107.3" y="31">4R2010K(NC) R0402</text>
<text x="65.1" y="41.9">4R3</text>
<text x="65.1" y="40.1">4R4</text>
<text x="68.7" y="41.9">R0402</text>
<text x="68.7" y="40.1">R0402</text>
<text x="74" y="41.9">10K</text>
<text x="74" y="40.1">0R</text>
<text x="111.8" y="40.1">TS-1071</text>
<text x="149.6" y="38.1">4R5</text>
<text x="149.6" y="39.9">10K</text>
<text x="226.1" y="40.8">4C19</text>
<text x="231.3" y="40.8">0.1uF</text>
<text x="149.6" y="43.5">R0402</text>
<text x="196.2" y="42.6">4U1</text>
<text x="220.2" y="46.1">4R8</text>
<text x="227.8" y="46.1">10KR0402</text>
<text x="231.3" y="42.6">C0402</text>
<text x="66.1" y="48.6">4R19</text>
<text x="70.1" y="48.6">0R R0402</text>
<text x="149.6" y="50.5">4C9</text>
<text x="149.6" y="52.3">0.1uF(NC)</text>
<text x="196" y="53.2">GD25LQ128DSIGR</text>
<text x="72.6" y="54.2">4T1</text>
<text x="79.7" y="56">TP12</text>
<text x="79.7" y="54.2">D0</text>
<text x="149.6" y="55.8">C0402</text>
<text x="196" y="54.9">SOP-8-200MIL</text>
<text x="14.3" y="74">BGA284_0P65</text>
<text x="19.6" y="101">4R11</text>
<text x="24.9" y="97.5">R0402</text>
<text x="24.9" y="101">R0402</text>
<text x="30.2" y="97.5">10K</text>
<text x="30.2" y="101">10K(NC)</text>
<text x="62" y="97.5">4C1</text>
<text x="67.3" y="99.3">C0402</text>
<text x="67.3" y="97.5">1nF</text>
<text x="208.6" y="96.8">4J1</text>
<text x="19.6" y="104.6">4R18</text>
<text x="24.9" y="104.6">R0402</text>
<text x="30.2" y="104.6">10K(NC)</text>
<text x="62" y="107.9">4C33</text>
<text x="67.3" y="107.9">NC</text>
<text x="109.7" y="102.6">4R21</text>
<text x="115.5" y="102.6">R0402</text>
<text x="122" y="102.6">0R(NC)</text>
<text x="139.9" y="104.7">4C47</text>
<text x="139.9" y="106.5">4.7uF_6.3V</text>
<text x="150.4" y="104.7">4C14</text>
<text x="150.4" y="106.5">0.1uF</text>
<text x="157.6" y="104.7">4C15</text>
<text x="157.6" y="106.5">1uF_6.3V</text>
<text x="19.6" y="108.1">4R1</text>
<text x="24.9" y="108.1">R0402</text>
<text x="30.2" y="108.1">10K(NC)</text>
<text x="67.3" y="109.7">C0402</text>
<text x="109.7" y="109.7">4R22</text>
<text x="115.5" y="109.7">R0402</text>
<text x="122" y="109.7">0R</text>
<text x="139.9" y="108.2">C0603</text>
<text x="150.4" y="108.2">C0402</text>
<text x="157.6" y="108.2">C0402</text>
<text x="207.9" y="130.4">30P-0D4-M_H</text>
<text x="207.9" y="128.8">ASE5S3010</text>
<text x="109.5" y="132.6">4C13</text>
<text x="109.5" y="137.9">C0603</text>
<text x="109.5" y="134.4">4.7uF_6.3V(NC)</text>
<text x="120.1" y="132.6">4C4</text>
<text x="120.1" y="137.9">C0402</text>
<text x="120.1" y="134.4">0.1uF(NC)</text>
<text x="127.2" y="132.6">4C8</text>
<text x="127.2" y="137.9">C0402</text>
<text x="127.2" y="134.4">0.1uF(NC)</text>
<text x="161.5" y="136.5">4T2</text>
<text x="162.2" y="139.5">4T3</text>
<text x="19.7" y="179.3">4R13</text>
<text x="23.7" y="179.3">10K R0402</text>
<text x="40.5" y="176.6">4SW1</text>
<text x="40.6" y="177.9">MINI-7P-SWITCH</text>
<text x="20.1" y="184.6">4R6</text>
<text x="23.5" y="184.6">10K</text>
<text x="26.8" y="184.6">R0402</text>
<text x="69.1" y="180.5">4R7 R0402 10K(NC)</text>
</g>
<g font-size="1.3" fill="#f00">
<text x="74.5" y="15.4">VDDIO_BOOT</text>
<text x="79.7" y="24.9">GND</text>
<text x="90.3" y="27.9">EMMC_NRST</text>
<text x="60.6" y="31.2">SPI_CS</text>
<text x="94.4" y="35.1">SPI_C</text>
<text x="96.3" y="31.2">INAND_DQS</text>
<text x="123.4" y="33.6">G</text>
<text x="123.4" y="32.6">N</text>
<text x="123.4" y="31.7">D</text>
<text x="144.5" y="30.7">VDDIO_BOOT</text>
<text x="60.2" y="40.6">SPI_Q</text>
<text x="93.8" y="40.3">NAND_CLE</text>
<text x="220.9" y="37.5">VDDIO_BOOT</text>
<text x="60.2" y="42.4">SPI_D</text>
<text x="85" y="47.7">NAND_NR/B</text>
<text x="93.6" y="42.2">NAND_ALE</text>
<text x="149.6" y="47.5">WPN</text>
<text x="180.1" y="44.9">SPI_CS</text>
<text x="180.1" y="46.7">SPI_Q</text>
<text x="236" y="47">VDDIO_BOOT</text>
<text x="60.2" y="49.4">EMCLK</text>
<text x="85" y="49.4">EMMC_CLK</text>
<text x="180.1" y="48.4">WPN</text>
<text x="231" y="48.4">SPI_C</text>
<text x="231" y="50">SPI_D</text>
<text x="60.2" y="56.5">EMMC_D1</text>
<text x="60.2" y="58.3">EMMC_D2</text>
<text x="60.2" y="54.8">EMMC_D0</text>
<text x="60.2" y="60">EMMC_D3</text>
<text x="60.2" y="63.6">EMMC_D5</text>
<text x="60.2" y="65.4">EMMC_D6</text>
<text x="60.2" y="61.8">EMMC_D4</text>
<text x="146" y="61.1">GND</text>
<text x="60.2" y="67.1">EMMC_D7</text>
<text x="14.5" y="91.3">VDDIO_BOOT</text>
<text x="185.5" y="95.9">VDDIO_AO3_3V</text>
<text x="35.5" y="100.7">EMMC_CLK</text>
<text x="35.5" y="97.1">NAND_NR/B</text>
<text x="51.4" y="97.1">EMMC_NRST</text>
<text x="74.4" y="97.3">GND</text>
<text x="104.6" y="97.3">VDDIO_AO3_3V</text>
<text x="120.5" y="97.3">VDDIO_BOOT</text>
<text x="133" y="97.3">VDDIO_BOOT</text>
<text x="225.4" y="98.7">INAND_DQS</text>
<text x="225.4" y="100.5">NAND_NR/B</text>
<text x="35.5" y="107.7">EMMC_D0</text>
<text x="35.5" y="104.2">EMMC_NRST</text>
<text x="105.3" y="105.8">VCCQ_EMMC</text>
<text x="179.6" y="106.3">VDDIO_BOOT</text>
<text x="226.6" y="107.5">EMMC_D0</text>
<text x="226.6" y="105.8">EMMC_D4</text>
<text x="226.6" y="104">EMMC_D5</text>
<text x="51.4" y="108.4">EMMC_CLK</text>
<text x="76.2" y="108.6">GND</text>
<text x="226.6" y="112.9">EMMC_D2</text>
<text x="226.6" y="109.3">EMMC_D1</text>
<text x="154" y="115.3">GND</text>
<text x="225" y="119.9">EMMC_NRST</text>
<text x="226.6" y="114.6">EMMC_D3</text>
<text x="226.8" y="118.2">EMMC_D7</text>
<text x="226.8" y="116.4">EMMC_D6</text>
<text x="104.4" y="125.2">VDDIO_AO3_3V</text>
<text x="225.9" y="123.4">EMMC_CLK</text>
<text x="140" y="135.8">EMMC_CLK</text>
<text x="123.7" y="143.2">GND</text>
<text x="5.4" y="180.6">VDDIO_BOOT</text>
<text x="7.8" y="185.8">GND</text>
<text x="18.2" y="181.9">NAND_CLE</text>
<text x="55.7" y="181.5">NAND_ALE</text>
<text x="82.1" y="188.1">GND</text>
</g>
<g font-size="1.2" fill="#000080">
<text x="106.5" y="40.1">K11</text>
<text x="197.1" y="140">P1 Hole</text>
<text x="197.1" y="141.6">H4.5X3.2MM</text>
<text x="197.3" y="144.8">P2 Hole</text>
<text x="197.3" y="146.4">H4.5X3.2MM</text>
</g>
<g font-size="1.1">
<text x="281.5" y="196.9">&lt;Checked&gt;</text>
<text x="281.5" y="202.2">checked date</text>
</g>
<text font-size=".9" x="278" y="200.3">Checked Date:</text>
</svg>
